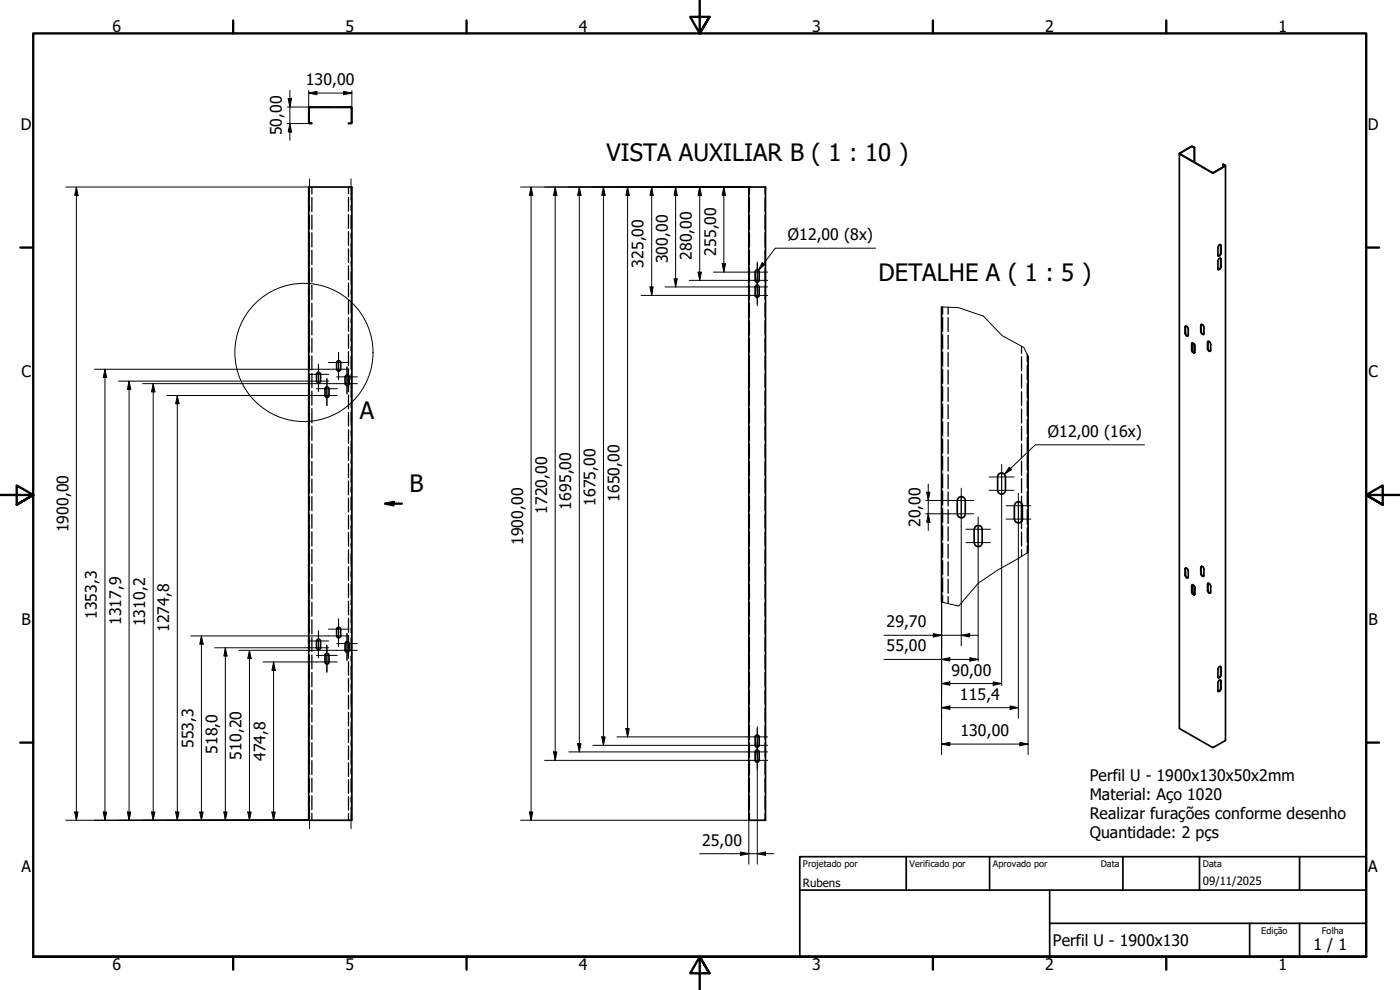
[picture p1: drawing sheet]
<svg xmlns="http://www.w3.org/2000/svg" width="420mm" height="297mm" viewBox="0 0 420 297" stroke-linecap="round" stroke-linejoin="round" font-family="sans-serif">
<!-- layer: Oculto (ISO) -->
<g fill="none" stroke="#000" stroke-width=".38">
<path d="M95 32.2h.1M96.2 32.2h.1M97.5 32.2h.1M98.7 32.2h.1M101 32.2h.1M102.2 32.2h.1M103.6 32.2h.1M104.8 32.2h.1M105.5 34h.1M105.5 35.2h.1M92.8 56.1v2.1M92.8 59.3v4.2"/>
<path d="M93.6 56.1v2.1M93.6 59.3v4.2M104.6 56.1v2.1M104.6 59.2v4.1M105.5 56.1v2.1M105.5 59.3v4.2M224.9 56.1v2.1M224.9 59.3v4.2M229.6 56.1v2.1M229.6 59.3v4.2M92.8 64.6v4.2M92.8 69.8v4.3"/>
<path d="M92.8 75.1v4.3M93.6 64.6v4.2M93.6 69.8v4.3M93.6 75.1v4.3M104.6 64.4v4.1M104.6 69.5v4.1M104.6 74.7v4.1M104.6 79.8v4.1M105.5 64.6v4.2M105.5 69.8v4.3M105.5 75.1v4.3M224.9 64.6v4.2"/>
<path d="M224.9 69.8v4.3M224.9 75.1v4.3M229.6 64.6v4.2M229.6 69.8v4.3M229.6 75.1v4.3M92.8 80.4v4.2M92.8 85.6v4.3M92.8 91v4.2M92.8 96.3v4.1M93.6 80.4v4.2M93.6 85.6v4.3M93.6 91v4.2"/>
<path d="M93.6 96.3v4.1M104.6 84.9v4.2M104.6 90.1v4.1M104.6 95.2v4.2M105.5 81h.1M105.5 84.7h.1M105.5 85.5h.1M105.5 89.2h.1M105.5 80.4v4.2M105.5 85.6v4.3M105.5 91v4.2M105.5 96.3v4.1"/>
<path d="M224.9 80.4v4.2M224.9 85.6v4.3M224.9 91v4.2M224.9 96.3v4.1M229.6 80.4v4.2M229.6 85.6v4.3M229.6 91v4.2M229.6 96.3v4.1M282.9 92.1v2.1M282.9 95.2v4.2M284.5 92.2v2.1M284.5 95.3v4.2"/>
<path d="M92.8 101.5v4.2M92.8 106.8v4.2M92.8 112.1v4.2M92.8 117.3v4.3M93.6 101.5v4.2M93.6 106.8v4.2M93.6 112.1v4.2M93.6 117.3v4.3M104.6 100.4v4.1M104.6 105.5v4.2M104.6 110.7v2M104.6 115.5v2"/>
<path d="M104.6 118.5v4.2M105.5 101.5v4.2M105.5 106.8v4.2M105.5 112.1v4.2M105.5 117.3v4.3M224.7 116.1h.2M224.7 119.2h.2M224.7 114.9h.2M224.7 111.7h.2M224.7 108.2h.2M224.7 111.4h.2M224.7 112.5h.2"/>
<path d="M224.7 115.7h.2M224.9 101.5v4.2M224.9 106.8v4.2M224.9 112.1v4.2M224.9 117.3v4.3M229.6 101.5v4.2M229.6 106.8v4.2M229.6 112.1v4.2M229.6 117.3v4.3M282.9 100.4v4.2M282.9 105.6v4.2M282.9 110.9v4.1"/>
<path d="M282.9 116.1v4.2M284.5 100.6v4.2M284.5 105.8v4.2M284.5 111v4.2M284.5 116.3v4.1M306.6 103.9v2.1M306.6 107v4.2M306.6 112.3v4.1M306.6 117.5v4.2M308.3 106.3v2.2M308.3 109.6v4.3M308.3 115v4.3"/>
<path d="M92.8 122.6v4.3M92.8 127.9v4.2M92.8 133.2v4.2M92.8 138.5v4.2M93.6 122.6v4.3M93.6 127.9v4.2M93.6 133.2v4.2M93.6 138.5v4.2M104.6 123.7v4.1M104.6 128.9v4.1M104.6 134v4.2M104.6 139.2v4.1"/>
<path d="M105.5 122.6v4.3M105.5 127.9v4.2M105.5 133.2v4.2M105.5 138.5v4.2M224.9 122.6v4.3M224.9 127.9v4.2M224.9 133.2v4.2M224.9 138.5v4.2M229.6 122.6v4.3M229.6 127.9v4.2M229.6 133.2v4.2M229.6 138.5v4.2"/>
<path d="M282.9 121.3v4.2M282.9 126.5v4.2M282.9 131.7v4.2M282.9 137v4.1M284.5 121.5v4.2M284.5 126.7v4.2M284.5 131.9v4.2M284.5 137.1v4.2M306.6 122.7v4.2M306.6 127.9v4.2M306.6 133.2v4.1M306.6 138.4v4.2"/>
<path d="M308.3 120.4v4.4M308.3 125.8v4.4M308.3 131.2v4.4M308.3 136.6v4.4M92.8 143.7v4.2M92.8 149v4.2M92.8 154.3v4.2M92.8 159.6v4.2M93.6 143.7v4.2M93.6 149v4.2M93.6 154.3v4.2M93.6 159.6v4.2"/>
<path d="M104.6 144.3v4.1M104.6 149.5v4.1M104.6 154.6v4.1M104.6 159.8v4.1M105.5 143.7v4.2M105.5 149v4.2M105.5 154.3v4.2M105.5 159.6v4.2M224.9 143.7v4.2M224.9 149v4.2M224.9 154.3v4.2M224.9 159.6v4.2"/>
<path d="M229.6 143.7v4.2M229.6 149v4.2M229.6 154.3v4.2M229.6 159.6v4.2M282.9 142.2v4.1M282.9 147.4v4.1M282.9 152.6v4.1M282.9 157.8v4.2M284.5 142.4v4.2M284.5 147.6v4.2M284.5 152.9v4.2M284.5 158.1v4.2"/>
<path d="M306.6 143.6v4.2M306.6 148.9v2.1M306.6 156.5v2.1M306.6 159.6v4.2M308.3 142.1v4.3M308.3 147.5v4.3M308.3 152.9v4.4M308.3 158.4v4.3M92.8 164.8v4.3M92.8 170.1v4.3M92.8 175.4v4.2M93.6 164.8v4.3"/>
<path d="M93.6 170.1v4.3M93.6 175.4v4.2M104.6 164.9v4.1M104.6 170v4.2M104.6 175.2v4.1M105.5 164.8v4.3M105.5 170.1v4.3M105.5 175.4v4.2M224.9 164.8v4.3M224.9 170.1v4.3M224.9 175.4v4.2M229.6 164.8v4.3"/>
<path d="M229.6 170.1v4.3M229.6 175.4v4.2M282.9 163v4.2M282.9 168.2v4.2M282.9 173.4v4.2M282.9 178.6v2.1M284.5 163.3v4.2M284.5 168.6v4.2M284.5 173.8v4.2M284.5 179v2.1M306.6 164.9v2.1M308.3 163.8v2.1"/>
<path d="M92.8 180.7v4.2M92.8 186v4.2M92.8 191.2v4.2M92.8 196.5v4.2M93.6 180.7v4.2M93.6 186v4.2M93.6 191.2v4.2M93.6 196.5v4.2M104.6 180.4v4.1M104.6 185.5v4.2M104.6 190.7v2M104.6 195.5v2"/>
<path d="M104.6 198.6v4M105.5 180.7v4.2M105.5 186v4.2M105.5 191.2v4.2M105.5 196.5v4.2M224.7 192.5h.2M224.7 195.7h.2M224.7 188.2h.2M224.7 191.4h.2M224.7 191.8h.2M224.7 194.9h.2M224.7 196.1h.2"/>
<path d="M224.7 199.2h.2M224.9 180.7v4.2M224.9 186v4.2M224.9 191.2v4.2M224.9 196.5v4.2M229.6 180.7v4.2M229.6 186v4.2M229.6 191.2v4.2M229.6 196.5v4.2M92.8 201.8v4.2M92.8 207.1v4.2M92.8 212.3v4.3"/>
<path d="M92.8 217.6v4.3M93.6 201.8v4.2M93.6 207.1v4.2M93.6 212.3v4.3M93.6 217.6v4.3M104.6 203.6v4M104.6 208.6v4.1M104.6 213.7v4.1M104.6 218.8v4M105.5 201.8v4.2M105.5 207.1v4.2M105.5 212.3v4.3"/>
<path d="M105.5 217.6v4.3M224.9 201.8v4.2M224.9 207.1v4.2M224.9 212.3v4.3M224.9 217.6v4.3M229.6 201.8v4.2M229.6 207.1v4.2M229.6 212.3v4.3M229.6 217.6v4.3M92.8 222.9v4.2M92.8 228.2v4.2M92.8 233.5v4.2"/>
<path d="M92.8 238.7v4.2M93.6 222.9v4.2M93.6 228.2v4.2M93.6 233.5v4.2M93.6 238.7v4.2M104.6 223.8v4.1M104.6 228.9v4.1M104.6 234v4M104.6 239.1v4M105.5 220.5h.1M105.5 224.2h.1M105.5 228.7h.1"/>
<path d="M105.5 225h.1M105.5 222.9v4.2M105.5 228.2v4.2M105.5 233.5v4.2M105.5 238.7v4.2M224.9 222.9v4.2M224.9 228.2v4.2M224.9 233.5v4.2M224.9 238.7v4.2M229.6 222.9v4.2M229.6 228.2v4.2M229.6 233.5v4.2"/>
<path d="M229.6 238.7v4.2M92.8 244v2.1M93.6 244v2.1M104.6 244.1v2M105.5 244v2.1M224.9 244v2.1M229.6 244v2.1"/>
</g>
<g fill="none" stroke="#000" stroke-width=".51">
<path d="M92.6 36.8l.3 .3M92.6 32.4v4.4M92.8 36.8l.1 .1M92.8 32.4v4.4M92.9 36.9h.7l-.7 .2M92.9 32.2h12.4l.2 .2M92.9 32.1h12.4l.3 .3M92.9 32.2l-.1 .2M92.9 32.1l-.3 .3M105.5 36.8l-.9 .3h.7l.3-.3M105.5 32.4v4.4M105.6 32.4v4.4"/>
<path d="M92.6 56.1h13v190h-13zM224.7 56.1h5v190h-5zM353.9 46l3.6-2.1h.4l.6 .3-.9-.2-3.5 2.2 9.8 5.6 3.7-2-.6-.5 .8 .5-3.8 2.1zM353.9 46.1v172.5l10 5.7h.3l3.6-2.2v-172.4M358.4 44.3v4.3M358.5 44.2v4.5M367 49.3v.8M365.8 77.6a.33 .33 0 0 1 .4-.1 .33 .33 0 0 1 .3 .3v2.3l-.3 .5a.35 .35 0 0 1-.3 .3 .35 .35 0 0 1-.4-.3v-2.4zM365.9 73.5l.4-.1 .2 .3-.1 2.4a.54 .54 0 0 1-.3 .6 .54 .54 0 0 1-.6-.1v-2.5zM366.2 73.4l.1 2.7-.2 .4-.5 .3M366.2 77.5l.1 2.6-.3 .6-.4 .2M226.6 86.1a.6 .6 0 0 1 .6-.6 .6 .6 0 0 1 .6 .6"/>
<path d="M226.6 86.1v2.5a.6 .6 0 0 0 .6 .6 .6 .6 0 0 0 .6-.6v-2.5M226.8 81.2l.4-.2 .6 .4v2.7a.6 .6 0 0 1-.5 .6 .6 .6 0 0 1-.7-.6v-2.5zM282.6 92.1v88.5M355.7 97.9a.69 .69 0 0 1 .9 .8v1.8a.46 .46 0 0 1-.6 .3 .46 .46 0 0 1-.3-.5zM355.9 97.8l-.1 2.3 .4 .6 .3 .1M360.4 97.5l.3-.2 .4 .2 .2 .6v2a.42 .42 0 0 1-.5 .3 .42 .42 0 0 1-.3-.5zM360.6 97.3l-.1 2.1 .3 .7 .5 .2M95.2 111.9l.4-.2 .6 .4v2.2a.6 .6 0 0 1-.6 .6 .6 .6 0 0 1-.6-.6zM97.5 118.6a.6 .6 0 0 0 .6 .6 .6 .6 0 0 0 .6-.6M97.5 118.7v-2a.6 .6 0 0 1 .6-.6 .6 .6 0 0 1 .6 .6v2M101 110.8a.6 .6 0 0 0 .6 .6 .6 .6 0 0 0 .6-.6M101 110.8v-2a.6 .6 0 0 1 .6-.6 .6 .6 0 0 1 .6 .6v2"/>
<path d="M103.6 113.1a.6 .6 0 0 1 .6-.6 .6 .6 0 0 1 .6 .6M103.6 113.1v2a.6 .6 0 0 0 .6 .6 .6 .6 0 0 0 .6-.6v-2M104.6 112.7v2.8M308.5 106.9v58.8M357.7 103l.2-.1 .4 .1 .3 .6v2a.46 .46 0 0 1-.6 .3 .46 .46 0 0 1-.3-.6zM357.8 102.9v2.2l.6 .7 .1-2.4M358.4 103.2v2.6M362.5 102.5a.62 .62 0 0 1 .7 .1 .62 .62 0 0 1 .1 .7v1.8a.39 .39 0 0 1-.3 .3 .39 .39 0 0 1-.4-.3l-.2-.4zM362.6 102.4l-.1 2.2 .4 .7h.3M287.3 150.2v4M287.3 150.2a1.17 1.17 0 0 1 1.2-1.2 1.17 1.17 0 0 1 1.2 1.2M289.7 150.2v4a1.17 1.17 0 0 1-1.2 1.2 1.17 1.17 0 0 1-1.2-1.2"/>
<path d="M292.9 157.9a1.17 1.17 0 0 1 1.9 .9v4a1.17 1.17 0 0 1-1.2 1.2 1.17 1.17 0 0 1-1.2-1.2v-4zM299.4 147.1v-4a1.17 1.17 0 0 1 1.2-1.2 1.17 1.17 0 0 1 1.2 1.2v4M299.4 147.1a1.17 1.17 0 0 0 1.2 1.2 1.17 1.17 0 0 0 1.2-1.2M304.4 151.8v4M304.5 151.7a1.17 1.17 0 0 1 1.2-1.2 1.17 1.17 0 0 1 1.1 1.2M304.5 155.7a1.17 1.17 0 0 0 1.2 1.2 1.17 1.17 0 0 0 1.1-1.2M306.6 151v5.5M306.8 151.8v4M355.8 170.4l.4 .1 .4 .5v2.1a.46 .46 0 0 1-.6 .3 .46 .46 0 0 1-.3-.6zM355.9 170.4l-.1 2.2 .4 .7h.3M357.8 175.4v2.3l.6 .7 .1-2.4M357.8 175.4l.5 .2 .3 .6v2a.53 .53 0 0 1-.7 .2 .53 .53 0 0 1-.3-.7v-2z"/>
<path d="M358.4 175.8v2.6M360.4 170l.3-.1 .4 .2 .2 .4v2.1a.42 .42 0 0 1-.5 .4 .42 .42 0 0 1-.3-.5zM360.6 169.9l-.1 2.1 .3 .7 .5 .2M362.5 175l.4 .1 .4 .5v2.1a.46 .46 0 0 1-.5 .3 .46 .46 0 0 1-.3-.6zM362.6 175l-.1 2.2 .4 .6 .3 .1M95 192.4a.6 .6 0 0 1 .6-.6 .6 .6 0 0 1 .6 .6M95 192.3v2a.6 .6 0 0 0 .6 .6 .6 .6 0 0 0 .6-.6v-2M97.5 198.6a.6 .6 0 0 0 .6 .6 .6 .6 0 0 0 .6-.6M97.5 198.6v-2a.6 .6 0 0 1 .6-.6 .6 .6 0 0 1 .6 .6v2M101.2 188.4l.4-.2 .6 .4v2.2a.6 .6 0 0 1-.6 .6 .6 .6 0 0 1-.6-.6zM103.6 195.1a.6 .6 0 0 0 .6 .6 .6 .6 0 0 0 .6-.6M103.6 195.1v-2a.6 .6 0 0 1 .6-.6 .6 .6 0 0 1 .6 .6v2"/>
<path d="M104.6 192.7v2.8M366.2 199.9l.1 2.7-.2 .5-.5 .2M365.8 204.2a.33 .33 0 0 1 .4-.2 .33 .33 0 0 1 .3 .3v2.3l-.3 .6a.35 .35 0 0 1-.3 .3 .35 .35 0 0 1-.4-.3v-2.4zM365.9 200l.4-.1 .2 .4v2.3l-.3 .5a.35 .35 0 0 1-.4 .3 .35 .35 0 0 1-.3-.3v-2.5zM366.2 204l.1 2.7-.3 .5-.4 .2M226.6 223.6v-2.5a.6 .6 0 0 1 .6-.6 .6 .6 0 0 1 .6 .6v2.5M226.6 228.1v-2.5a.6 .6 0 0 1 .6-.6 .6 .6 0 0 1 .6 .6v2.5M226.6 223.6a.6 .6 0 0 0 .6 .6 .6 .6 0 0 0 .6-.6M226.6 228.1a.6 .6 0 0 0 .6 .6 .6 .6 0 0 0 .6-.6"/>
</g>
<!-- layer: Oculto (ISO) -->
<g fill="#000">
<circle cx="95" cy="32.1" r=".19"/>
<circle cx="96.2" cy="32.1" r=".19"/>
<circle cx="97.5" cy="32.1" r=".19"/>
<circle cx="98.7" cy="32.1" r=".19"/>
<circle cx="101" cy="32.1" r=".19"/>
<circle cx="102.2" cy="32.1" r=".19"/>
<circle cx="103.6" cy="32.1" r=".19"/>
<circle cx="104.8" cy="32.1" r=".19"/>
</g>
<!-- layer: Linha tracejada (ISO) -->
<path d="M282.6 92.1l5.1 .2 7.4 2.6 5.6 5.8 6.6 3.6 1.2 2.6M308.5 165.7l-9.1 5.4-5.8 3.8-5.9 6.9-5.1-1.2" fill="none" stroke="#000" stroke-width=".3"/>
<circle cx="91.2" cy="105.7" r="20.7" fill="none" stroke="#000" stroke-width=".3"/>
<!-- layer: Linha de corte  (ISO) -->
<path d="M115.6 151.1l2.5-.5v1zM115.6 151.1h5" fill="none" stroke="#000" stroke-width=".7"/>
<path d="M115.6 151.1l2.5-.5v1z" fill="#000"/>
<!-- layer: Borda (ISO) -->
<g fill="none" stroke="#000" stroke-width=".7">
<path d="M70 6.1v3.9M140 6.1v3.9M210 0v10l-2.9-4.9h5.8l-2.9 4.9 2.9-4.9M280 6.1v3.9M350 6.1v3.9M6.1 74.3h3.9M410 74.3h3.9M0 148.5h10l-5-2.8v5.7l5-2.9-5 2.9M420 148.5h-10l5-2.8v5.7l-5-2.9 5 2.9M6.1 222.8h3.9M410 222.8h3.9M10 287.1v-277.1h400v277.1h-400h400"/>
<path d="M70 287.1v3.8M140 287.1v3.8M212.9 292l-2.9-4.9 2.9 4.9h-5.8l2.9-4.9v9.9M280 287.1v3.8M350 287.1v3.8"/>
</g>
<path d="M240 257h170v30.1h-170zM272 257v10.1M297 257v10.1M337 257v10.1M360 257v10.1M390 257v10.1M240 267.1h170M315 277h95M315 267.1v20M375 277v10.1M390 277v10.1" fill="none" stroke="#000" stroke-width=".51"/>
<g fill="none" stroke="#000" stroke-width=".3">
<path d="M86.2 32.1h6.7M86.2 37.1h6.7M86.5 29.6h1l-.5 2.5zM87 37.1l.5 2.5h-1zM87 27.1v15M92.6 27.9l2.5-.5v1zM92.6 27.9h13M92.6 27.2v5.2M103.1 27.4l2.5 .5-2.5 .5zM105.6 27.2v5.2M19.7 56.1h73.1M22.9 56.1l.5 2.5h-1z"/>
<path d="M22.9 56.1v190M156.2 56.1h68.8M159.4 56.1l.5 2.5h-1zM159.4 56.1v190M166.6 56.1l.5 2.5h-1zM166.6 56.1v172M173.9 56.1l.5 2.5h-1zM173.9 56.1v169.5M181.1 56.1l.5 2.5h-1zM181.1 56.1v167.5M188.3 56.1l.5 2.5h-1zM188.3 56.1v165"/>
<path d="M195.6 56.1l.4 2.5h-.9zM195.6 56.1v32.5M202.8 56.1l.5 2.5h-1zM202.8 56.1v30M210 56.1l.5 2.5h-1zM210 56.1v28M217.2 56.1l.5 2.5h-1zM217.2 56.1v25.5M216.7 79.1h1l-.5 2.5zM228.7 78.9l.8 .5-1.9 1.7zM262.8 74.5h-30.1l-5.1 6.6M192.4 88.6h31.8"/>
<path d="M195.1 86.1h.9l-.4 2.5zM199.6 86.1h24.6M202.3 83.6h1l-.5 2.5zM206.8 84.1h17.4M209.5 81.6h1l-.5 2.5zM214.1 81.6h10.1M28.3 110.8h64.5M31.5 110.8l.5 2.5h-1zM31.5 110.8v135.3M35.6 114.3h56.9M38.7 114.3l.5 2.5h-1zM38.7 114.3v131.8"/>
<path d="M42.8 115.1h50M46 115.1l.5 2.5h-1zM46 115.1v131M50 118.7h42.8M53.2 118.7l.5 2.4h-1zM53.2 118.7v127.4M93 118.7h2M93 115.1h2.5M93 110.8h2.5M95.7 115.1h2.3M95.7 110.8h2.9M98.2 115.1h2.8"/>
<path d="M343.5 133.5h-32.8l-9.3 8.8M277.8 150.2h7M277.8 154.2h7M278.1 147.7h1l-.5 2.5zM278.6 154.2l.5 2.5h-1zM278.6 145.2v14M288.5 157.9v35.9M300.6 150.8v54.9M302.9 140.2l.7 .7-2.2 1.4zM305.6 159.4v56.1M293.6 166.5v31.9M308.5 165.7v60.7"/>
<path d="M57.3 190.8h35.5M60.5 190.8l.5 2.5h-1.1zM60.5 190.8v55.3M64.5 194.4h28M67.6 194.4l.5 2.4h-.9zM67.6 194.4v51.7M71.7 195.1h21.1M74.9 195.1l.5 2.5h-1zM74.9 195.1v51M78.9 198.6h13.9M82.1 198.6l.5 2.6h-1zM82.1 198.6v47.5"/>
<path d="M93 198.6h2M93 195.1h2.5M93 190.8h2.5M95.7 195.1h2.3M95.7 190.8h2.9M98.2 195.1h2.8M265.3 190.6h28.2M265.3 197.9h28.3M280.1 190.1l2.5 .5-2.5 .5zM282.6 197.9l2.5-.6v1.1zM282.6 180.6v45.8M288.5 190.6l2.5-.5v1z"/>
<path d="M291.1 197.3l2.5 .6-2.5 .5zM187.8 218.6h1l-.5 2.5zM282.6 205.1l2.5-.5v1zM282.6 212.3l2.5-.5v1zM282.6 205.1h18M282.6 212.3h23M298.1 204.6l2.5 .5-2.5 .5zM303.1 211.8l2.5 .5-2.5 .5zM163.4 228.1h60.8M166.1 225.6h1l-.5 2.5zM170.7 225.6h53.5M173.4 223.1h1l-.5 2.5z"/>
<path d="M177.9 223.6h46.3M180.6 221.1h1l-.5 2.5zM185.2 221.1h39M227.3 231.3v28M282.6 223.3l2.5-.6v1.1zM282.6 223.3h25.9M306.1 222.7l2.4 .6-2.4 .5zM19.7 246.1h73.1M22.4 243.6h1l-.5 2.5zM31 243.6h1l-.5 2.5zM38.2 243.6h1l-.5 2.5zM45.5 243.6h1l-.5 2.5z"/>
<path d="M52.7 243.6h1l-.5 2.5zM59.9 243.6h1.1l-.5 2.5zM67.2 243.6h.9l-.5 2.5zM74.4 243.6h1l-.5 2.5zM81.6 243.6h1l-.5 2.5zM156.2 246.1h68.8M158.9 243.6h1l-.5 2.5zM210 256.1h22.2M222.2 255.6l2.5 .5-2.5 .6zM224.7 246.1v13.2M227.3 256.1l2.4-.5v1.1z"/>
</g>
<g fill="#000">
<path d="M86.5 29.6h1l-.5 2.5zM87 37.1l.5 2.5h-1zM92.6 27.9l2.5-.5v1zM103.1 27.4l2.5 .5-2.5 .5zM22.9 56.1l.5 2.5h-1zM159.4 56.1l.5 2.5h-1zM166.6 56.1l.5 2.5h-1zM173.9 56.1l.5 2.5h-1zM181.1 56.1l.5 2.5h-1zM188.3 56.1l.5 2.5h-1zM195.6 56.1l.4 2.5h-.9zM202.8 56.1l.5 2.5h-1z"/>
<path d="M210 56.1l.5 2.5h-1zM217.2 56.1l.5 2.5h-1zM216.7 79.1h1l-.5 2.5zM228.7 78.9l.8 .5-1.9 1.7zM195.1 86.1h.9l-.4 2.5zM202.3 83.6h1l-.5 2.5zM209.5 81.6h1l-.5 2.5zM31.5 110.8l.5 2.5h-1zM38.7 114.3l.5 2.5h-1zM46 115.1l.5 2.5h-1zM53.2 118.7l.5 2.4h-1zM278.1 147.7h1l-.5 2.5z"/>
<path d="M278.6 154.2l.5 2.5h-1zM302.9 140.2l.7 .7-2.2 1.4zM60.5 190.8l.5 2.5h-1.1zM67.6 194.4l.5 2.4h-.9zM74.9 195.1l.5 2.5h-1zM280.1 190.1l2.5 .5-2.5 .5zM282.6 197.9l2.5-.6v1.1zM288.5 190.6l2.5-.5v1zM291.1 197.3l2.5 .6-2.5 .5zM82.1 198.6l.5 2.6h-1zM187.8 218.6h1l-.5 2.5zM282.6 205.1l2.5-.5v1z"/>
<path d="M282.6 212.3l2.5-.5v1zM298.1 204.6l2.5 .5-2.5 .5zM303.1 211.8l2.5 .5-2.5 .5zM166.1 225.6h1l-.5 2.5zM173.4 223.1h1l-.5 2.5zM180.6 221.1h1l-.5 2.5zM282.6 223.3l2.5-.6v1.1zM306.1 222.7l2.4 .6-2.4 .5zM22.4 243.6h1l-.5 2.5zM31 243.6h1l-.5 2.5zM38.2 243.6h1l-.5 2.5zM45.5 243.6h1l-.5 2.5z"/>
<path d="M52.7 243.6h1l-.5 2.5zM59.9 243.6h1.1l-.5 2.5zM67.2 243.6h.9l-.5 2.5zM74.4 243.6h1l-.5 2.5zM81.6 243.6h1l-.5 2.5zM158.9 243.6h1l-.5 2.5zM222.2 255.6l2.5 .5-2.5 .6zM227.3 256.1l2.4-.5v1.1z"/>
</g>
<!-- layer: Marca de centro (ISO) -->
<g fill="none" stroke="#000" stroke-width=".3">
<path d="M227.3 79.1v8.1M227.3 78.5v8.1M224.2 88.6h6.2M224.2 86.1h6.2M224.2 84.1h6.2M224.2 81.6h6.2M227.3 83.6v8.1M227.3 83v8.1M92.5 114.3h6.2M92.5 112.3h6.2M95 118.7h6.2M95 116.6h6.2"/>
<path d="M95.6 109.3v8.2M95.6 109.2v8.1M98.1 113.7v8M98.1 113.5v8.2M98.6 110.8h6.1M98.6 108.8h6.1M101 115.1h6.3M101 113.1h6.3M101.6 105.8v8.1M101.6 105.7v8.1M104.1 118.1v-8v8.1M300.6 139.4v8.7"/>
<path d="M284.8 154.2h7.4M284.8 150.2h7.4M288.5 149.2v8.7M288.5 146.5v8.7M289.9 158.8h7.3M293.6 157.8v8.7M293.6 155.1v8.7M296.9 147.1h7.4M296.9 143.1h7.4M300.6 142.1v8.7M301.9 155.8h7.5M301.9 151.8h7.5"/>
<path d="M305.6 150.7v8.7M305.6 148v8.7M289.9 162.8h7.3M92.5 194.4h6.2M92.5 192.3h6.2M95 198.6h6.2M95 196.6h6.2M95.6 189.3v8.1M95.6 189.2v8.1M98.1 193.7v8M98.1 193.5v8.2M98.6 190.8h6.1"/>
<path d="M98.6 188.8h6.1M101 195.1h6.3M101 193.1h6.3M101.6 185.8v8.1M101.6 185.7v8.1M104.1 190.1v8.1M104.1 190v8.1M227.3 218.6v8.1M227.3 218v8.1M224.2 228.1h6.2M224.2 225.6h6.2M224.2 223.6h6.2"/>
<path d="M224.2 221.1h6.2M227.3 223.1v8.2M227.3 222.6v8"/>
</g>
<!-- layer: Linha de centro (ISO) -->
<g fill="none" stroke="#000" stroke-width=".3">
<path d="M92.9 53.6v6.5M105.3 53.6v6.5M92.9 61.6v1.5M92.9 64.6v4M92.9 70v1.6M92.9 73v4M92.9 78.5v1.5M105.3 61.6v1.5M105.3 64.6v4M105.3 70v1.6M105.3 73v4M105.3 78.5v1.5"/>
<path d="M92.9 81.5v4M92.9 86.9v1.5M92.9 90v3.9M92.9 95.4v1.5M92.9 98.4v3.9M105.3 81.5v4M105.3 86.9v1.5M105.3 90v3.9M105.3 95.4v1.5M105.3 98.4v3.9M92.9 103.9v1.4M92.9 106.9v3.9"/>
<path d="M92.9 112.3v1.5M92.9 115.3v4M105.3 103.9v1.4M105.3 106.9v3.9M105.3 112.3v1.5M105.3 115.3v4M92.9 120.8v1.5M92.9 123.7v4M92.9 129.2v1.5M92.9 132.3v3.9M92.9 137.7v1.5M105.3 120.8v1.5"/>
<path d="M105.3 123.7v4M105.3 129.2v1.5M105.3 132.3v3.9M105.3 137.7v1.5M92.9 140.7v3.9M92.9 146.2v1.4M92.9 149.1v4M92.9 154.6v1.5M92.9 157.6v3.9M105.3 140.7v3.9M105.3 146.2v1.4M105.3 149.1v4"/>
<path d="M105.3 154.6v1.5M105.3 157.6v3.9M92.9 163.1v1.5M92.9 166v4M92.9 171.5v1.5M92.9 174.5v4M92.9 179.9v1.6M105.3 163.1v1.5M105.3 166v4M105.3 171.5v1.5M105.3 174.5v4M105.3 179.9v1.6"/>
<path d="M92.9 183v3.9M92.9 188.5v1.4M92.9 191.4v4M92.9 196.9v1.5M92.9 199.9v3.9M105.3 183v3.9M105.3 188.5v1.4M105.3 191.4v4M105.3 196.9v1.5M105.3 199.9v3.9M92.9 205.3v1.6M92.9 208.3v4"/>
<path d="M92.9 213.8v1.5M92.9 216.8v4M105.3 205.3v1.6M105.3 208.3v4M105.3 213.8v1.5M105.3 216.8v4M92.9 222.2v1.6M92.9 225.3v3.9M92.9 230.7v1.5M92.9 233.7v4M92.9 239.2v1.5M105.3 222.2v1.6"/>
<path d="M105.3 225.3v3.9M105.3 230.7v1.5M105.3 233.7v4M105.3 239.2v1.5M92.9 242.2v6.5M105.3 242.2v6.5"/>
</g>
<g font-size="7.2">
<text x="182" y="48.2">VISTA AUXILIAR B ( 1 : 10 )</text>
<text x="263.7" y="84.2">DETALHE A ( 1 : 5 )</text>
<text x="107.9" y="125.8">A</text>
<text x="122.9" y="147.6">B</text>
</g>
<g font-size="4.8">
<text x="33.7" y="9.6">6</text>
<text x="103.7" y="9.6">5</text>
<text x="173.7" y="9.6">4</text>
<text x="243.7" y="9.6">3</text>
<text x="313.7" y="9.6">2</text>
<text x="383.7" y="9.6">1</text>
<text x="91.8" y="25.5">130,00</text>
<text x="6.2" y="38.9">D</text>
<text x="84.6" y="40.6" transform="rotate(-90 84.6 40.6)">50,00</text>
<text x="410.5" y="38.9">D</text>
<text x="236.5" y="71.9">Ø12,00 (8x)</text>
<text x="207.6" y="78" transform="rotate(-90 207.6 78)">280,00</text>
<text x="214.9" y="76.7" transform="rotate(-90 214.9 76.7)">255,00</text>
<text x="193.2" y="80.3" transform="rotate(-90 193.2 80.3)">325,00</text>
<text x="200.4" y="79" transform="rotate(-90 200.4 79)">300,00</text>
<text x="6.4" y="113.1">C</text>
<text x="410.7" y="113.1">C</text>
<text x="314.5" y="131">Ø12,00 (16x)</text>
<text x="164.2" y="154.2" transform="rotate(-90 164.2 154.2)">1720,00</text>
<text x="171.4" y="152.9" transform="rotate(-90 171.4 152.9)">1695,00</text>
<text x="178.7" y="151.8" transform="rotate(-90 178.7 151.8)">1675,00</text>
<text x="185.9" y="150.5" transform="rotate(-90 185.9 150.5)">1650,00</text>
<text x="20.5" y="159.8" transform="rotate(-90 20.5 159.8)">1900,00</text>
<text x="276.2" y="158.2" transform="rotate(-90 276.2 158.2)">20,00</text>
<text x="157" y="163.6" transform="rotate(-90 157 163.6)">1900,00</text>
<text x="29.1" y="185.7" transform="rotate(-90 29.1 185.7)">1353,3</text>
<text x="6.4" y="187.4">B</text>
<text x="36.3" y="187.5" transform="rotate(-90 36.3 187.5)">1317,9</text>
<text x="43.6" y="187.9" transform="rotate(-90 43.6 187.9)">1310,2</text>
<text x="50.8" y="189.7" transform="rotate(-90 50.8 189.7)">1274,8</text>
<text x="266.1" y="188.3">29,70</text>
<text x="410.7" y="187.4">B</text>
<text x="266.1" y="195.4">55,00</text>
<text x="285.6" y="202.7">90,00</text>
<text x="288.1" y="209.9">115,4</text>
<text x="288.3" y="220.8">130,00</text>
<text x="58" y="224.5" transform="rotate(-90 58 224.5)">553,3</text>
<text x="65.3" y="226.2" transform="rotate(-90 65.3 226.2)">518,0</text>
<text x="72.5" y="227.9" transform="rotate(-90 72.5 227.9)">510,20</text>
<text x="79.7" y="228.4" transform="rotate(-90 79.7 228.4)">474,8</text>
<text x="327" y="234.3">Perfil U - 1900x130x50x2mm</text>
<text x="327" y="240">Material: Aço 1020</text>
<text x="327" y="245.8">Realizar furações conforme desenho</text>
<text x="327" y="251.6">Quantidade: 2 pçs</text>
<text x="210.8" y="253.7">25,00</text>
<text x="6.4" y="261.7">A</text>
<text x="410.7" y="261.7">A</text>
<text x="316" y="283.8">Perfil U - 1900x130</text>
<text x="394.2" y="285">1 / 1</text>
<text x="33.7" y="290.9">6</text>
<text x="103.7" y="290.9">5</text>
<text x="173.7" y="290.9">4</text>
<text x="243.7" y="290.9">3</text>
<text x="313.7" y="290.9">2</text>
<text x="383.7" y="290.9">1</text>
</g>
<g font-size="3.4">
<text x="241" y="266">Rubens</text>
<text x="361" y="265.5">09/11/2025</text>
</g>
<g font-size="2.7">
<text x="241" y="260.1">Projetado por</text>
<text x="273" y="260.1">Verificado por</text>
<text x="298" y="260.1">Aprovado por</text>
<text x="330.3" y="260">Data</text>
<text x="361" y="260">Data</text>
<text x="378.5" y="280.2">Edição</text>
<text x="396.7" y="280.1">Folha</text>
</g>
</svg>
